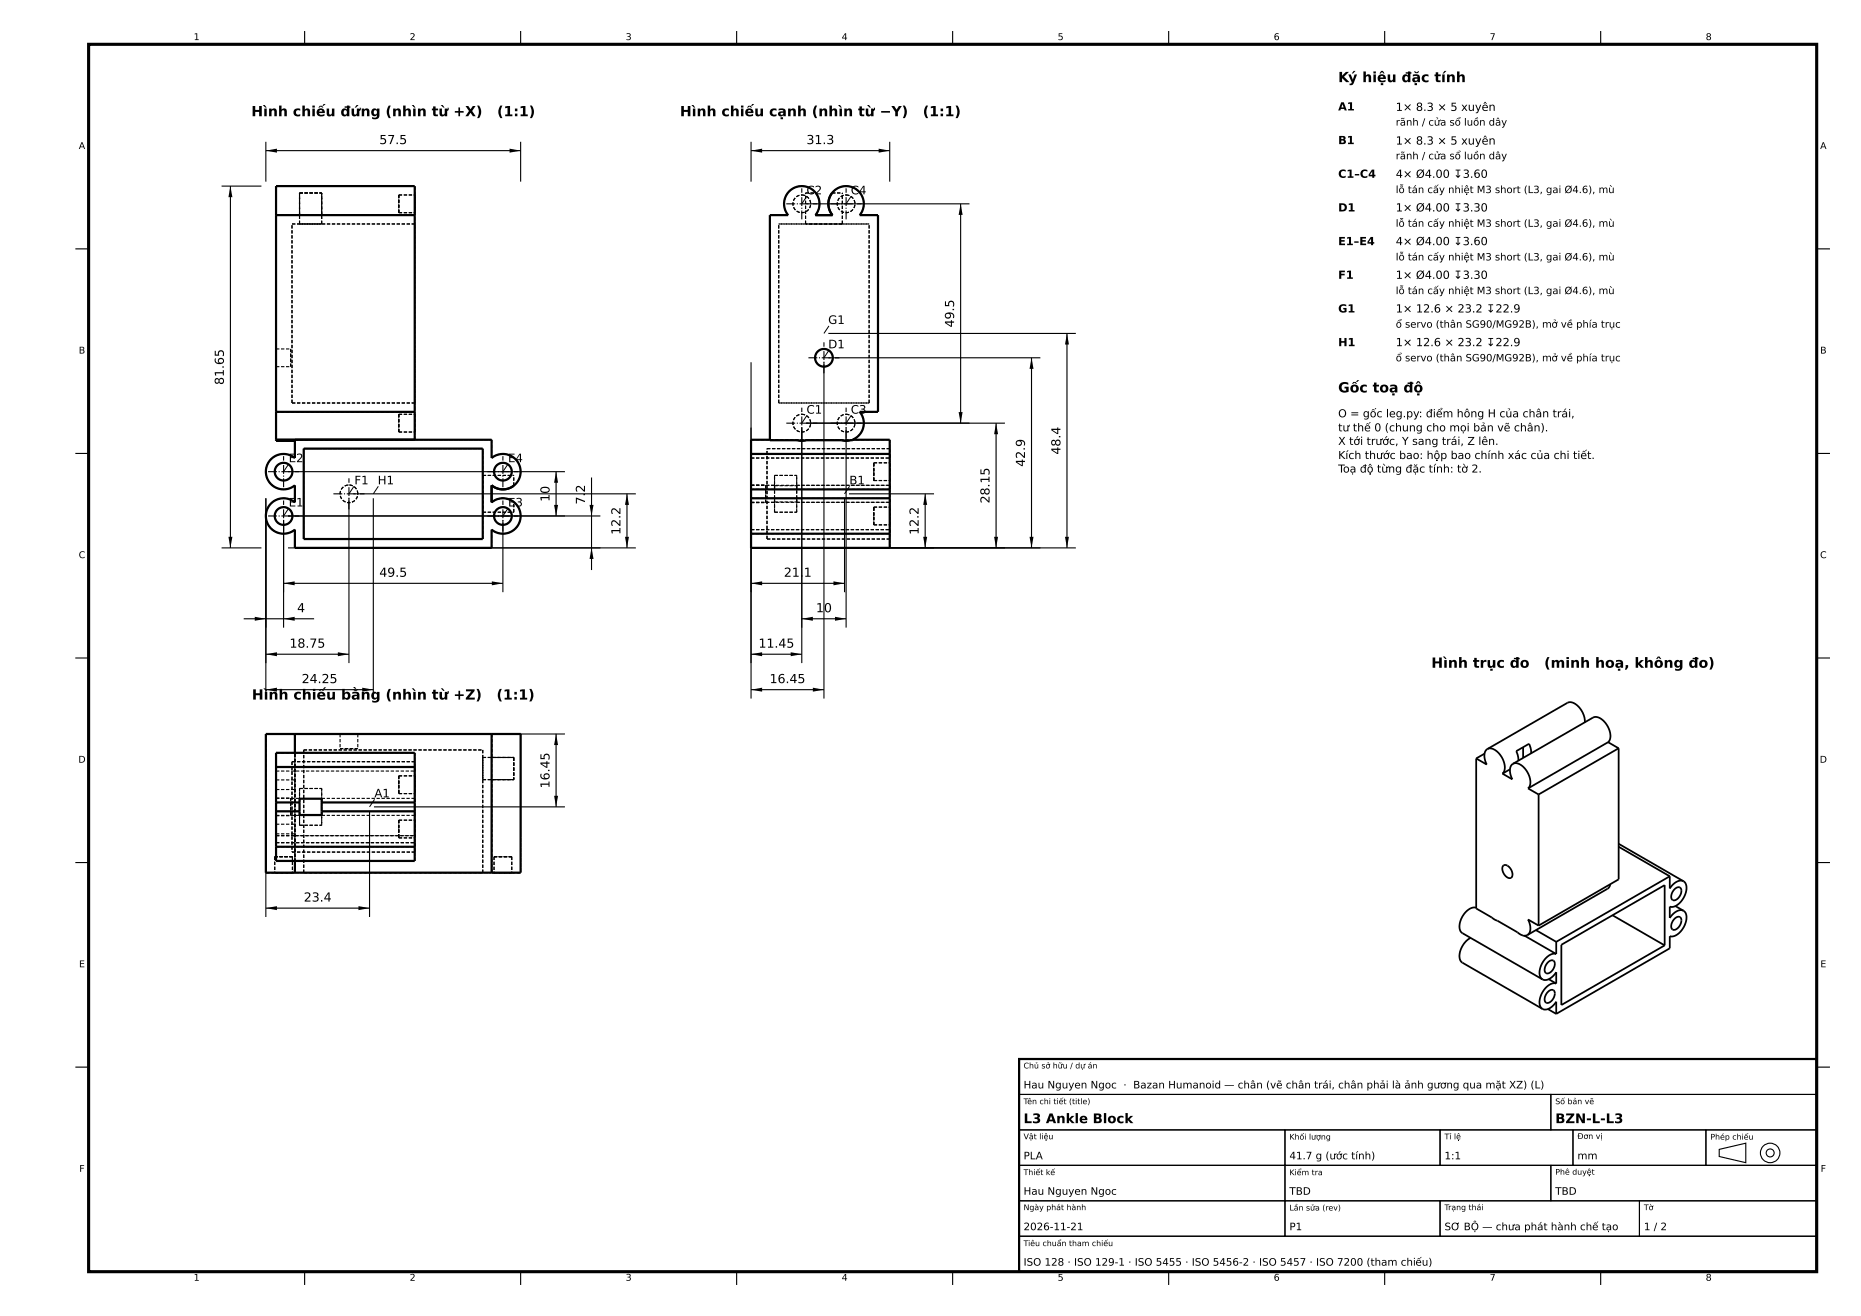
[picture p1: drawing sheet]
<svg xmlns="http://www.w3.org/2000/svg" width="420mm" height="297mm" viewBox="0 0 420 297" stroke-linecap="round" stroke-linejoin="round" font-family="sans-serif">
<g fill="#000">
<path d="M60 34l2.5-.5v1zM115 33.5l2.5 .5-2.5 .5zM169.5 34l2.5-.5v1zM198.3 33.5l2.5 .5-2.5 .5zM52 42l.5 2.5h-1zM216.8 46l.5 2.5h-1zM240.8 75.2l.5 2.6h-1zM216.3 93h1l-.5 2.5zM224.8 95.5l.5 2.5h-.9zM232.8 80.8l.4 2.5h-.8zM125.1 113.9h.8l-.4 2.5zM125.5 106.5l.4 2.5h-.8z"/>
<path d="M133 113.9h.9l-.4 2.5zM141.5 111.5l.5 2.4h-.9zM208.8 111.5l.4 2.4h-.8zM51.5 121.2h1l-.5 2.4zM57.5 139.2l2.5 .5-2.5 .4zM64 131.7l2.5-.5v.9zM64 139.7l2.5-.5v.9zM111 131.2l2.5 .5-2.5 .4zM133.5 123.6l.4 2.5h-.9zM141.1 121.2h.9l-.5 2.4zM169.5 131.7l2.5-.5v.9zM181 139.7l2.4-.5v.9z"/>
<path d="M188.1 131.2l2.5 .5-2.5 .4zM188.4 139.2l2.5 .5-2.5 .4zM208.4 121.2h.8l-.4 2.4zM224.4 121.2h.9l-.5 2.4zM232.4 121.2h.8l-.4 2.4zM240.3 121.2h1l-.5 2.4zM60 147.6l2.5-.4v.9zM60 155.7l2.5-.5v.9zM76.3 147.2l2.5 .4-2.5 .5zM81.8 155.2l2.4 .5-2.4 .4zM169.5 147.6l2.5-.4v.9zM169.5 155.7l2.5-.5v.9z"/>
<path d="M178.5 147.2l2.5 .4-2.5 .5zM183.4 155.2l2.5 .5-2.5 .4zM125.5 165.6l.4 2.6h-.8zM125.1 179.6h.8l-.4 2.5zM60 205l2.5-.5v.9zM80.9 204.5l2.5 .5-2.5 .4z"/>
</g>
<path d="M20 10h390v277h-390z" fill="none" stroke="#000" stroke-width=".7" stroke-linecap="butt"/>
<g fill="none" stroke="#000" stroke-width=".5">
<path d="M62.3 48.6v-6.6h31.3v6.6M62.3 48.6v44.4M62.3 48.6h31.3M93.6 48.6v44.4M178.1 43.2a4 4 0 0 1 5.5-.2 4 4 0 0 1 .4 5.6h3.9a4 4 0 0 1 .3-5.5 4 4 0 0 1 5.5 0 4 4 0 0 1 .3 5.5h4.2v44.4h-4.2a4 4 0 0 1-1.5 6.2v.2l-1.6 .1-1-.1h-7.9l-1 .1-1.1-.1h-6.2v-50.8h4.2a4 4 0 0 1 .2-5.4zM187.8 43.6a4 4 0 0 0 .1 5M62.3 99.4v.1h4.3M62.3 93v6.2M62.3 99.2v.2M62.3 99.4h4.3M62.3 99.2h31.3M62.3 93h31.3"/>
<path d="M93.6 93v6.2M93.6 99.2h.1M173.7 99.2h-4.2v3.3M192.5 99.2h8.3v3.3M61.2 103.6a4 4 0 0 1 5.4-.2v-4.2h44.3v4.2a4 4 0 0 1 5.5 .3 4 4 0 0 1 0 5.5 4 4 0 0 1-5.5 .3v3.9a4 4 0 0 1 5.5 .3 4 4 0 0 1 0 5.5 4 4 0 0 1-5.5 .3v4.1h-44.3v-4.1a4 4 0 0 1-5.5-.3 4 4 0 0 1 0-5.5 4 4 0 0 1 5.5-.3v-3.9a4 4 0 0 1-5.6-.4 4 4 0 0 1 .2-5.5zM68.5 101.2h40.5v20.5h-40.5zM110.9 109.5a4 4 0 0 0 5 .1M169.5 112.5v8M169.5 102.5v7.9M169.5 110.4v2.1M169.5 112.5h31.3M169.5 110.4h31.3"/>
<path d="M169.5 102.5h31.3M200.8 112.5v8M200.8 102.5v7.9M200.8 110.4v2.1M169.5 120.5v3.1h31.3v-3.1M169.5 120.5h31.3M62.3 173.1v8M62.3 173.1v-3.2h31.3v3.2M62.3 173.1h31.3M66.6 165.6h-6.6v31.4h6.6M66.6 165.6v4.3M66.6 165.6h44.3"/>
<path d="M93.6 173.1v8M110.9 165.6h6.6v31.4h-6.6M110.9 165.6v31.4M62.3 183.1v8M62.3 191.1v3.2h31.3v-3.2M62.3 181.1v2M62.3 191.1h31.3M62.3 183.1h5.3M62.3 181.1h5.3M66.6 194.3v2.7M66.6 197h44.3M67.6 183.1v.8h5v-.8"/>
<path d="M67.6 181.1v-.8h5v.8M67.6 181.1v2M72.6 181.1v2M72.6 183.1h21M72.6 181.1h21M93.6 183.1v8M93.6 181.1v2M230 239h180v48h-180z"/>
<circle cx="185.9" cy="80.7" r="2"/>
<circle cx="64" cy="116.5" r="2"/>
<circle cx="64" cy="106.5" r="2"/>
<circle cx="113.5" cy="116.5" r="2"/>
<circle cx="113.5" cy="106.5" r="2"/>
</g>
<g fill="none" stroke="#000" stroke-width=".25">
<path d="M68.8 7v3M117.5 7v3M166.3 7v3M215 7v3M263.8 7v3M312.5 7v3M361.2 7v3M60 32v9M60 34h57.5M117.5 32v9M169.5 34h31.3M169.5 32v9"/>
<path d="M200.8 32v9M17 56.2h3M50 42h9M52 42v81.6M182 46h36.8M216.8 46v49.5M410 56.2h3M187 75.2h55.8M240.8 75.2v48.4M169.5 81.8v75.9M181 96.5v53.2M182 95.5h44.8"/>
<path d="M185.9 81.8v75.9M187 80.8h47.8M190.9 96.5v45.1M224.8 95.5v28.1M232.8 80.8v42.8M17 102.3h3M60 112.5v45.2M64 117.5v24.1M65 116.4h70.5M65 106.5h62.5M78.8 112.5v37.2M79.7 111.5h63.8"/>
<path d="M84.2 112.5v45.2M113.5 117.5v16.2M125.5 106.5v9.9M133.5 107.8v20.9M141.5 111.5v12.1M190.6 112.5v21.2M191.6 111.5h19.2M208.8 111.5v12.1M410 102.3h3M50 123.6h9M55 139.7h15.9M64 131.7h49.5"/>
<path d="M65 123.6h78.5M169.5 131.7h21.1M181 139.7h9.9M182 123.6h60.8M17 148.5h3M60 147.6h18.8M60 155.7h24.2M169.5 147.6h11.5M169.5 155.7h16.4M410 148.5h3M84.4 165.6h43.1M125.5 165.6v16.5"/>
<path d="M17 194.7h3M60 183.1v23.9M83.4 183.1v23.9M84.4 182.1h43.1M410 194.7h3M60 205h23.4M230 239h180v8h-180zM17 240.8h3M230 247h120v8h-120zM230 255h60v8h-60zM290 255h35v8h-35zM325 255h30v8h-30z"/>
<path d="M350 247h60v8h-60zM355 255h30v8h-30zM385 255h25v8h-25zM388 259.4l6-1.4v4.4l-6-1.4zM410 240.8h3M230 263h60v8h-60zM230 271h60v8h-60zM230 279h180v8h-180zM290 263h60v8h-60zM290 271h35v8h-35zM325 271h45v8h-45zM350 263h60v8h-60z"/>
<path d="M370 271h40v8h-40zM68.8 287v3M117.5 287v3M166.3 287v3M215 287v3M263.8 287v3M312.5 287v3M361.2 287v3"/>
<circle cx="399.5" cy="260.2" r="2.2"/>
<circle cx="399.5" cy="260.2" r=".9"/>
</g>
<g fill="none" stroke="#000" stroke-width=".25" stroke-dasharray=".7 .4" stroke-linecap="butt">
<path d="M62.3 48.6h5.3M62.3 48.6v-6.6M62.3 42v6.6M62.3 48.6h31.3M62.3 42h31.3M65.9 50.5h27.7M67.6 50.5h5M67.6 50.5v-6.9M67.6 43.6h5M67.6 48.6v-5M67.6 43.6v5M72.6 50.5v-6.9"/>
<path d="M72.6 48.6v-5M72.6 43.6v5M72.6 48.6h21M90 44h3.6M90 44v4M90 48v-4M90 48h3.6M93.6 48.6v-6.6M93.6 42v6.6M93.6 44v4M93.6 48v-4M173.7 48.6h4.2"/>
<path d="M175.7 50.5h20.4M177.9 48.6a4 4 0 0 1 .3-5.5 4 4 0 0 1 5.5 0 4 4 0 0 1 .3 5.5M181 44a2 2 0 0 1 1.7 2.9 2 2 0 0 1-3.4 .3 2 2 0 0 1 1.4-3.2h.3M181.8 50.5v-6.9M181.8 43.6h2.3M184 48.6h3.9M184.1 43.6a4 4 0 0 1-.1 5M187.8 43.6h2.3M187.9 48.6a4 4 0 0 1 .3-5.5 4 4 0 0 1 5.5 0 4 4 0 0 1 .3 5.5M187.9 48.6a4 4 0 0 1-.1-5M187.9 48.6h-3.9M190.1 50.5h-8.3"/>
<path d="M190.1 50.5v-6.9M190.9 44a2 2 0 0 1 1.8 2.9 2 2 0 0 1-3.4 .3 2 2 0 0 1 1.4-3.2h.2M194 48.6h4.2M196.1 50.5h-20.4M62.3 78.7v4.1M62.3 78.7h3.3M65.6 78.7v4.1M185.9 78.7a2 2 0 0 1 1.8 3 2 2 0 0 1-3.4 .2 2 2 0 0 1 1.4-3.1l.2-.1M62.3 99.4v-50.8M62.3 99.4v.1M62.3 99.5v-.1M62.3 82.8v-4.1"/>
<path d="M62.3 99.4h4.3M62.3 93h31.3M62.3 82.8h3.3M62.3 99.5h4.3M65.6 82.8v-4.1M65.9 91v-40.5M65.9 91h27.7M66.6 99.2v.2M66.6 99.4v.1M66.6 99.5v-.1M66.6 99.2h44.3M66.6 99.2h27"/>
<path d="M90 93.5h3.6M90 93.5v4M90 97.5v-4M90 97.5h3.6M93.6 99.2v-50.6M93.6 91v-40.5M93.6 93.5v4M93.6 97.5v-4M169.5 99.2h31.3M173.7 99.2v-50.6M173.7 99.2v.2M173.7 99.4h6.2"/>
<path d="M175.7 91v-40.5M175.7 91h20.4M181 93.5a2 2 0 0 1 1.7 2.9 2 2 0 0 1-3.4 .3 2 2 0 0 1 1.4-3.2h.3M182 99.4l-1 .1-1.1-.1M182 99.4h7.9M190.9 93.5a2 2 0 0 1 1.8 2.9 2 2 0 0 1-3.4 .3 2 2 0 0 1 1.4-3.2h.2M192 99.4h.5M192 99.4l-1.1 .1-1-.1M192.5 99.2h-18.8M192.5 99.2v.2M194 93a4 4 0 0 1-1.5 6.2M196.1 91h-20.4"/>
<path d="M196.1 91v-40.5M198.2 93v-44.4M198.2 93h-4.2M66 116.4a2 2 0 0 0-2.9-1.7 2 2 0 0 0-.3 3.4 2 2 0 0 0 3.2-1.4v-.3M66 106.5a2 2 0 0 0-2.9-1.8 2 2 0 0 0-.3 3.4 2 2 0 0 0 3.2-1.4v-.2M66.6 103.4v-4.2M66.6 113.4a4 4 0 0 0-5.5 .3 4 4 0 0 0 0 5.5 4 4 0 0 0 5.5 .3M66.6 113.4v-3.9M66.6 103.4a4 4 0 0 0-5.5 .3 4 4 0 0 0 0 5.5 4 4 0 0 0 5.5 .3M68.5 101.2h40.5M80.8 111.5a2 2 0 0 0-3-1.8 2 2 0 0 0-.2 3.4 2 2 0 0 0 3.1-1.4l.1-.2M109 107.3h6.9"/>
<path d="M109 115.6h6.9M109 107.3v8.3M110.9 113.4a4 4 0 0 1 5.5 .3 4 4 0 0 1 0 5.5 4 4 0 0 1-5.5 .3M110.9 113.4v-3.9M110.9 103.4a4 4 0 0 1 5.5 .3 4 4 0 0 1 0 5.5 4 4 0 0 1-5.5 .3M110.9 103.4v-4.2M110.9 109.5a4 4 0 0 0 5 .1M110.9 109.5v3.9M115.5 116.4a2 2 0 0 0-2.9-1.7 2 2 0 0 0-.3 3.4 2 2 0 0 0 3.2-1.4v-.3M115.5 106.5a2 2 0 0 0-2.9-1.8 2 2 0 0 0-.3 3.4 2 2 0 0 0 3.2-1.4v-.2M115.9 109.6v-2.3M115.9 113.3a4 4 0 0 0-5 .1"/>
<path d="M115.9 115.6v-2.3M169.5 103.4h31.3M169.5 103.4v-.9M169.5 113.4v-.9M169.5 110.4v-.9M169.5 112.5v8M169.5 113.4v-3.9M169.5 102.5v7.9M169.5 103.4v-4.2M169.5 111.5v-2.1M169.5 109.4v4.1M169.5 113.5v-2"/>
<path d="M169.5 109.5h5.3M169.5 113.4h5.3M169.5 119.5h31.3M169.5 109.5h31.3M169.5 113.4h31.3M169.5 113.5h3.3M169.5 109.4h3.3M169.5 110.4h5.3M169.5 102.5h31.3M169.5 112.5h5.3M172.8 111.5v-2.1M172.8 109.4v4.1"/>
<path d="M172.8 113.5v-2M173.1 101.2h27.7M174.8 109.6h5M174.8 109.5v.9M174.8 110.4v-.8M174.8 109.6v-2.3M174.8 109.5v3.9M174.8 113.3v-.8M174.8 112.5v.9M174.8 115.6v-2.3M174.8 107.3v8.3M174.8 107.3h5"/>
<path d="M174.8 115.6h5M174.8 113.3h5M179.8 109.5h21M179.8 109.5v.9M179.8 110.4v-.8M179.8 107.3v8.3M179.8 115.6v-2.3M179.8 109.6v-2.3M179.8 109.5v3.9M179.8 113.3v-.8M179.8 112.5v.9M179.8 113.4h21"/>
<path d="M179.8 110.4h21M179.8 112.5h21M197.2 116.4v-1.9M197.2 114.5v4M197.2 118.5v-2.1M197.2 106.5v-2.1M197.2 104.4v4.1M197.2 108.5v-2M197.2 118.5h3.6M197.2 114.5h3.6M197.2 108.5h3.6M197.2 104.4h3.6"/>
<path d="M200.8 103.4v-.9M200.8 103.4v-4.2M200.8 109.5v.9M200.8 110.4v-7.9M200.8 102.5v.9M200.8 101.2v20.5M200.8 113.4v-3.9M200.8 119.5v1M200.8 112.5v.9M200.8 113.4v-.9M200.8 110.4v-.9M200.8 106.5v-2.1"/>
<path d="M200.8 104.4v4.1M200.8 108.5v-2M200.8 116.4v-1.9M200.8 114.5v4M200.8 118.5v-2.1M66.6 123.6v-4.1M66.6 123.6h44.3M68.5 121.7v-20.5M68.5 121.7h40.5M109 121.7v-20.5M110.9 123.6v-4.1M169.5 120.5v-1"/>
<path d="M169.5 123.6v-4.1M169.5 123.6h31.3M169.5 120.5h31.3M173.1 121.7h27.7M173.1 121.7v-20.5M200.8 120.5v-8M200.8 123.6v-4.1M200.8 120.5v-1M60 165.6h6.6M60 165.6v31.4M62.3 173.1v.9M62.3 169.9v6.1"/>
<path d="M62.3 178.2v-2.2M62.3 178.2v7.8M62.3 178.2h4.3M62.3 176h4.3M62.3 169.9h4.3M62.3 174h31.3M65.9 171.9h27.7M65.9 171.9v20.4M66.6 165.6v31.4M66.6 169.9v6.1M66.6 178.2v-2.2M66.6 178.2v7.8"/>
<path d="M66.6 165.6h44.3M66.6 165.6h-6.6M66.6 169.9h27M67.6 178h5M67.6 178v2.3M68.5 169.3v27.7M68.5 169.3h40.5M72.6 178v2.3M76.7 165.6h4.1M76.7 169h4.1M76.7 165.6v3.4M80.8 165.6h-4.1"/>
<path d="M80.8 165.6v3.4M80.8 169h-4.1M90 177.1v2M90 179.1v-4M90 175.1v2M90 179.1h3.6M90 175.1h3.6M93.6 173.1v.9M93.6 174v-.9M93.6 177.1v2M93.6 179.1v-4M93.6 175.1v2"/>
<path d="M109 170.9h6.9M109 169.3v27.7M109 170.9v5.1M109 176h6.9M110.9 165.6h6.6M110.9 165.6v31.4M110.9 176v21M110.9 176h5M110.9 170.9h5M110.9 165.6v5.3M115.9 170.9v5.1M115.9 170.9h-5"/>
<path d="M115.9 176h-5M117.5 165.6h-6.6M117.5 165.6v31.4M60 197h6.6M62 197h4M62 193.3h4M62 193.3v3.7M62.3 184h5.3M62.3 180.2v.9M62.3 183.1v.9M62.3 180.2h5.3M62.3 190.2v.9"/>
<path d="M62.3 188.2v-2.2M62.3 188.2v.4M62.3 190.2v4.1M62.3 191.1v-2.5M62.3 182.1v2M62.3 184.1v-4M62.3 180.1v2M62.3 188.6h4.3M62.3 188.2h4.3M62.3 186h4.3M62.3 188.6h31.3M62.3 190.2h31.3"/>
<path d="M62.3 194.3h31.3M62.3 184.1h3.3M62.3 180.1h3.3M62.3 191.1h31.3M65.6 182.1v2M65.6 184.1v-4M65.6 180.1v2M65.9 192.3h27.7M66 197h-4M66 193.3v3.7M66 193.3h-4M66.6 188.2v.4"/>
<path d="M66.6 188.2v-2.2M66.6 188.6v5.7M66.6 197h-6.6M66.6 197h44.3M66.6 188.6h27M67.6 186.3v-8.3M67.6 186.3h5M67.6 183.9v2.4M67.6 184v-.9M67.6 181.1v-.9M68.5 197h40.5M72.6 186.3v-8.3"/>
<path d="M72.6 183.9v2.4M72.6 184v-.9M72.6 181.1v-.9M72.6 184h21M72.6 180.2h21M90 187.1v2M90 189.1v-4M90 185.1v2M90 189.1h3.6M90 185.1h3.6M93.6 181.1v-.9M93.6 180.2v.9"/>
<path d="M93.6 183.1v.9M93.6 184v-.9M93.6 191.1v-.9M93.6 190.2v.9M93.6 194.3v-4.1M93.6 191.1v-2.5M93.6 188.6v-18.7M93.6 192.3v-20.4M93.6 187.1v2M93.6 189.1v-4M93.6 185.1v2M110.9 197h6.6"/>
<path d="M111.5 197h4M111.5 193.3h4M111.5 193.3v3.7M115.5 197h-4M115.5 193.3v3.7M115.5 193.3h-4M117.5 197h-6.6"/>
</g>
<g fill="none" stroke="#000" stroke-width=".25" stroke-dasharray="2 .4 .3 .4" stroke-linecap="butt">
<path d="M177.4 46h7.1M181 49.5v-7M187.4 46h7M190.9 49.5v-7M177.4 95.5h7.1M181 99v-7M182.4 80.8h7M185.9 84.3v-7M187.4 95.5h7M190.9 99v-7M60.5 116.4h7M60.5 106.5h7"/>
<path d="M64 119.9v-7M64 110v-7M75.2 111.5h7.1M78.8 115v-7.1M110 116.4h7M110 106.5h7M113.5 119.9v-7M113.5 110v-7"/>
</g>
<g fill="none" stroke="#000" stroke-width=".23">
<path d="M182.1 44.3l-1.1 1.7M192.1 44.3l-1.2 1.7M187.1 79.1l-1.2 1.7M187.1 73.6l-1.2 1.6M182.1 93.8l-1.1 1.7M192.1 93.8l-1.2 1.7M65.1 114.8l-1.1 1.6M65.1 104.8l-1.1 1.7M79.9 109.8l-1.1 1.7M85.4 109.8l-1.2 1.7M114.6 114.8l-1.1 1.6M114.6 104.8l-1.1 1.7"/>
<path d="M191.7 109.8l-1.1 1.7M84.5 180.4l-1.1 1.7"/>
</g>
<g fill="none" stroke="#000" stroke-width=".4">
<path d="M333.2 171.2v33.8l10.7 6.3M335 170.1l-1.8 1.1M335.7 169a2.8 2.8 0 0 1 3.2 1.8 3.2 3.2 0 0 1 .2 3.8M335.7 169a2.72 2.72 0 0 0-.2 3.5l-2.3-1.3M340.8 173.6l-1.7 1M341.5 172.4a2.8 2.8 0 0 1 3.1 1.7 3.2 3.2 0 0 1 .3 3.8M341.5 172.4a2.72 2.72 0 0 0-.2 3.5l-2.2-1.3M343.7 168.6v2.5M344.9 177.9l2.3 1.4M345.6 170l-.1-1-.4-1.1-2.9 1.6 .4 1.1 .1 1.1M347.2 179.3v29.6M357.7 163a4.5 4.5 0 0 0-3.4-4.5l-.6 .1-18 10.4"/>
<path d="M362.9 167.5a3.5 3.5 0 0 0-.6-4.3l-.6-.7a2.05 2.05 0 0 0-2.2-.6l-18 10.5M362.9 167.5l2.4 1.4M362.9 167.5l-18 10.4M365.3 168.9v29.6l-18.1 10.4M365.3 168.9l-18.1 10.4M339.2 195.4l.2-.1a1.93 1.93 0 0 1 1.8 2.7 1.29 1.29 0 0 1-1.9-1l-.3-.8zM363.4 199.6l-.2 .6-.4 .4-18.1 10.4M365.3 191.1l11.5 6.7M365.3 190.4l14.6 8.5M376.8 197.8v2.7a2.72 2.72 0 0 1 3.1-1.6M376.8 197.8l-25.6 14.8M379.9 198.9a2.8 2.8 0 0 1 .1 3.6 3.2 3.2 0 0 1-3.2 2.1v2.6a2.72 2.72 0 0 1 3.1-1.7"/>
<path d="M331.9 211.7a4.5 4.5 0 0 0-2.3 5.2l.5 .4 18 10.4M333.2 204.9a3.5 3.5 0 0 0-3.5 2.6l-.2 .9a2.05 2.05 0 0 0 .6 2.2l18 10.4M344.1 211.2l7.1 4.1M344.1 211.2l-.2 .1M344.7 211l-.8 .3M346.6 209.9l4.6 2.7M347.2 208.9l-2.3-1.4a2.72 2.72 0 0 1-.2 3.5M349.3 217.2a.82 .82 0 0 1 .9-.5 .82 .82 0 0 1 .7 .7 1.96 1.96 0 0 1-2 2.2 1.74 1.74 0 0 1 .4-2.4zM351.2 215.3a3.5 3.5 0 0 0-3.4 2.7l-.3 .8a2.05 2.05 0 0 0 .6 2.2M351.2 212.6v2.7M352.4 213.2l23.3-13.4v13.6l-23.3 13.4zM363.9 206.6l11.8 6.8"/>
<path d="M377.9 200.7a.82 .82 0 0 1 .8-.5 .82 .82 0 0 1 .8 .7 1.96 1.96 0 0 1-2 2.2 1.74 1.74 0 0 1 .4-2.4zM377.9 207.4a.82 .82 0 0 1 .8-.5 .82 .82 0 0 1 .8 .7 1.96 1.96 0 0 1-2 2.2 1.74 1.74 0 0 1 .4-2.4zM378.1 204.5l1.8 1M379.9 205.5a2.8 2.8 0 0 1 .1 3.7 3.2 3.2 0 0 1-3.2 2.1v2.7l-25.6 14.8M348.1 227.7a2.72 2.72 0 0 0 3.1-1.6v2.7M348.1 221a2.72 2.72 0 0 0 3.1-1.6v2.6M349.3 223.9a.82 .82 0 0 1 .9-.5 .82 .82 0 0 1 .7 .7 1.96 1.96 0 0 1-2 2.2 1.74 1.74 0 0 1 .4-2.4zM349.3 227.7l1.9 1.1M349.5 221l1.7 1M351.2 222a3.5 3.5 0 0 0-3.4 2.6l-.3 .9a2.05 2.05 0 0 0 .6 2.2"/>
</g>
<g font-size="3.2">
<text x="302" y="18.5">Ký hiệu đặc tính</text>
<text x="56.7" y="26.2">Hình chiếu đứng (nhìn từ +X)</text>
<text x="112.2" y="26.2">(1:1)</text>
<text x="153.4" y="26.2">Hình chiếu cạnh (nhìn từ −Y)</text>
<text x="208.3" y="26.2">(1:1)</text>
<text x="302" y="88.6">Gốc toạ độ</text>
<text x="323" y="150.7">Hình trục đo</text>
<text x="348.5" y="150.7">(minh hoạ, không đo)</text>
<text x="56.8" y="157.9">Hình chiếu bằng (nhìn từ +Z)</text>
<text x="112.1" y="157.9">(1:1)</text>
</g>
<g font-size="3">
<text x="231" y="253.5">L3 Ankle Block</text>
<text x="351" y="253.5">BZN-L-L3</text>
</g>
<g font-size="2.8">
<text x="85.6" y="32.5">57.5</text>
<text x="182" y="32.5">31.3</text>
<text x="215.3" y="73.9" transform="rotate(-90 215.3 73.9)">49.5</text>
<text x="50.5" y="86.9" transform="rotate(-90 50.5 86.9)">81.65</text>
<text x="231.3" y="105.3" transform="rotate(-90 231.3 105.3)">42.9</text>
<text x="239.3" y="102.6" transform="rotate(-90 239.3 102.6)">48.4</text>
<text x="124" y="113.2" transform="rotate(-90 124 113.2)">10</text>
<text x="132" y="113.9" transform="rotate(-90 132 113.9)">7.2</text>
<text x="223.3" y="113.6" transform="rotate(-90 223.3 113.6)">28.15</text>
<text x="140" y="120.7" transform="rotate(-90 140 120.7)">12.2</text>
<text x="207.3" y="120.7" transform="rotate(-90 207.3 120.7)">12.2</text>
<text x="85.6" y="130.2">49.5</text>
<text x="176.9" y="130.2">21.1</text>
<text x="67" y="138.2">4</text>
<text x="184.2" y="138.2">10</text>
<text x="65.3" y="146.2">18.75</text>
<text x="171.2" y="146.2">11.45</text>
<text x="68.1" y="154.2">24.25</text>
<text x="173.7" y="154.2">16.45</text>
<text x="124" y="177.9" transform="rotate(-90 124 177.9)">16.45</text>
<text x="68.6" y="203.5">23.4</text>
</g>
<g font-size="2.6">
<text x="182" y="43.9">C2</text>
<text x="192" y="43.9">C4</text>
<text x="186.9" y="73.1">G1</text>
<text x="186.9" y="78.6">D1</text>
<text x="182" y="93.4">C1</text>
<text x="192" y="93.4">C3</text>
<text x="65.2" y="104.3">E2</text>
<text x="114.7" y="104.3">E4</text>
<text x="80" y="109.3">F1</text>
<text x="85.2" y="109.3">H1</text>
<text x="191.7" y="109.3">B1</text>
<text x="65.2" y="114.3">E1</text>
<text x="114.7" y="114.3">E3</text>
<text x="84.5" y="180">A1</text>
</g>
<g font-size="2.5">
<text x="302" y="24.9">A1</text>
<text x="315" y="25">1× 8.3 × 5 xuyên</text>
<text x="302" y="32.5">B1</text>
<text x="315" y="32.6">1× 8.3 × 5 xuyên</text>
<text x="302" y="40.1">C1–C4</text>
<text x="315" y="40.1">4× Ø4.00 ↧3.60</text>
<text x="302" y="47.7">D1</text>
<text x="315" y="47.7">1× Ø4.00 ↧3.30</text>
<text x="302" y="55.3">E1–E4</text>
<text x="315" y="55.3">4× Ø4.00 ↧3.60</text>
<text x="302" y="62.9">F1</text>
<text x="315" y="62.9">1× Ø4.00 ↧3.30</text>
<text x="302" y="70.5">G1</text>
<text x="315" y="70.5">1× 12.6 × 23.2 ↧22.9</text>
<text x="302" y="78.1">H1</text>
<text x="315" y="78.1">1× 12.6 × 23.2 ↧22.9</text>
<text x="302" y="94.2">O = gốc leg.py: điểm hông H của chân trái,</text>
<text x="302" y="97.4">tư thế 0 (chung cho mọi bản vẽ chân).</text>
<text x="302" y="100.4">X tới trước, Y sang trái, Z lên.</text>
<text x="302" y="103.6">Kích thước bao: hộp bao chính xác của chi tiết.</text>
<text x="302" y="106.7">Toạ độ từng đặc tính: tờ 2.</text>
</g>
<g font-size="2.3">
<text x="315" y="28.3">rãnh / cửa sổ luồn dây</text>
<text x="315" y="35.9">rãnh / cửa sổ luồn dây</text>
<text x="315" y="43.6">lỗ tán cấy nhiệt M3 short (L3, gai Ø4.6), mù</text>
<text x="315" y="51.2">lỗ tán cấy nhiệt M3 short (L3, gai Ø4.6), mù</text>
<text x="315" y="58.8">lỗ tán cấy nhiệt M3 short (L3, gai Ø4.6), mù</text>
<text x="315" y="66.4">lỗ tán cấy nhiệt M3 short (L3, gai Ø4.6), mù</text>
<text x="315" y="73.9">ổ servo (thân SG90/MG92B), mở về phía trục</text>
<text x="315" y="81.5">ổ servo (thân SG90/MG92B), mở về phía trục</text>
<text x="231" y="245.6">Hau Nguyen Ngoc · Bazan Humanoid — chân (vẽ chân trái, chân phải là ảnh gương qua mặt XZ) (L)</text>
<text x="231" y="261.6">PLA</text>
<text x="291" y="261.6">41.7 g (ước tính)</text>
<text x="326" y="261.6">1:1</text>
<text x="356" y="261.6">mm</text>
<text x="231" y="269.6">Hau Nguyen Ngoc</text>
<text x="291" y="269.6">TBD</text>
<text x="351" y="269.6">TBD</text>
<text x="231" y="277.6">2026-11-21</text>
<text x="291" y="277.6">P1</text>
<text x="326" y="277.6">SƠ BỘ — chưa phát hành chế tạo</text>
<text x="371" y="277.6">1 / 2</text>
<text x="231" y="285.6">ISO 128 · ISO 129-1 · ISO 5455 · ISO 5456-2 · ISO 5457 · ISO 7200 (tham chiếu)</text>
</g>
<g font-size="2.1">
<text x="43.7" y="9">1</text>
<text x="92.5" y="9">2</text>
<text x="141.2" y="9">3</text>
<text x="190" y="9">4</text>
<text x="238.7" y="9">5</text>
<text x="287.5" y="9">6</text>
<text x="336.2" y="9">7</text>
<text x="385" y="9">8</text>
<text x="17.8" y="33.6">A</text>
<text x="410.8" y="33.6">A</text>
<text x="17.8" y="79.8">B</text>
<text x="410.8" y="79.8">B</text>
<text x="17.8" y="126">C</text>
<text x="410.8" y="126">C</text>
<text x="17.7" y="172.1">D</text>
<text x="410.7" y="172.1">D</text>
<text x="17.8" y="218.3">E</text>
<text x="410.8" y="218.3">E</text>
<text x="17.9" y="264.5">F</text>
<text x="410.9" y="264.5">F</text>
<text x="43.7" y="289">1</text>
<text x="92.5" y="289">2</text>
<text x="141.2" y="289">3</text>
<text x="190" y="289">4</text>
<text x="238.7" y="289">5</text>
<text x="287.5" y="289">6</text>
<text x="336.2" y="289">7</text>
<text x="385" y="289">8</text>
</g>
<g font-size="1.8">
<text x="231" y="241.1">Chủ sở hữu / dự án</text>
<text x="231" y="249.2">Tên chi tiết (title)</text>
<text x="351" y="249.2">Số bản vẽ</text>
<text x="231" y="257.1">Vật liệu</text>
<text x="291" y="257.2">Khối lượng</text>
<text x="326" y="257.1">Tỉ lệ</text>
<text x="356" y="257">Đơn vị</text>
<text x="386" y="257.2">Phép chiếu</text>
<text x="231" y="265.2">Thiết kế</text>
<text x="291" y="265.2">Kiểm tra</text>
<text x="351" y="265.1">Phê duyệt</text>
<text x="231" y="273.1">Ngày phát hành</text>
<text x="291" y="273.2">Lần sửa (rev)</text>
<text x="326" y="273.1">Trạng thái</text>
<text x="371" y="273.1">Tờ</text>
<text x="231" y="281.2">Tiêu chuẩn tham chiếu</text>
</g>
</svg>
